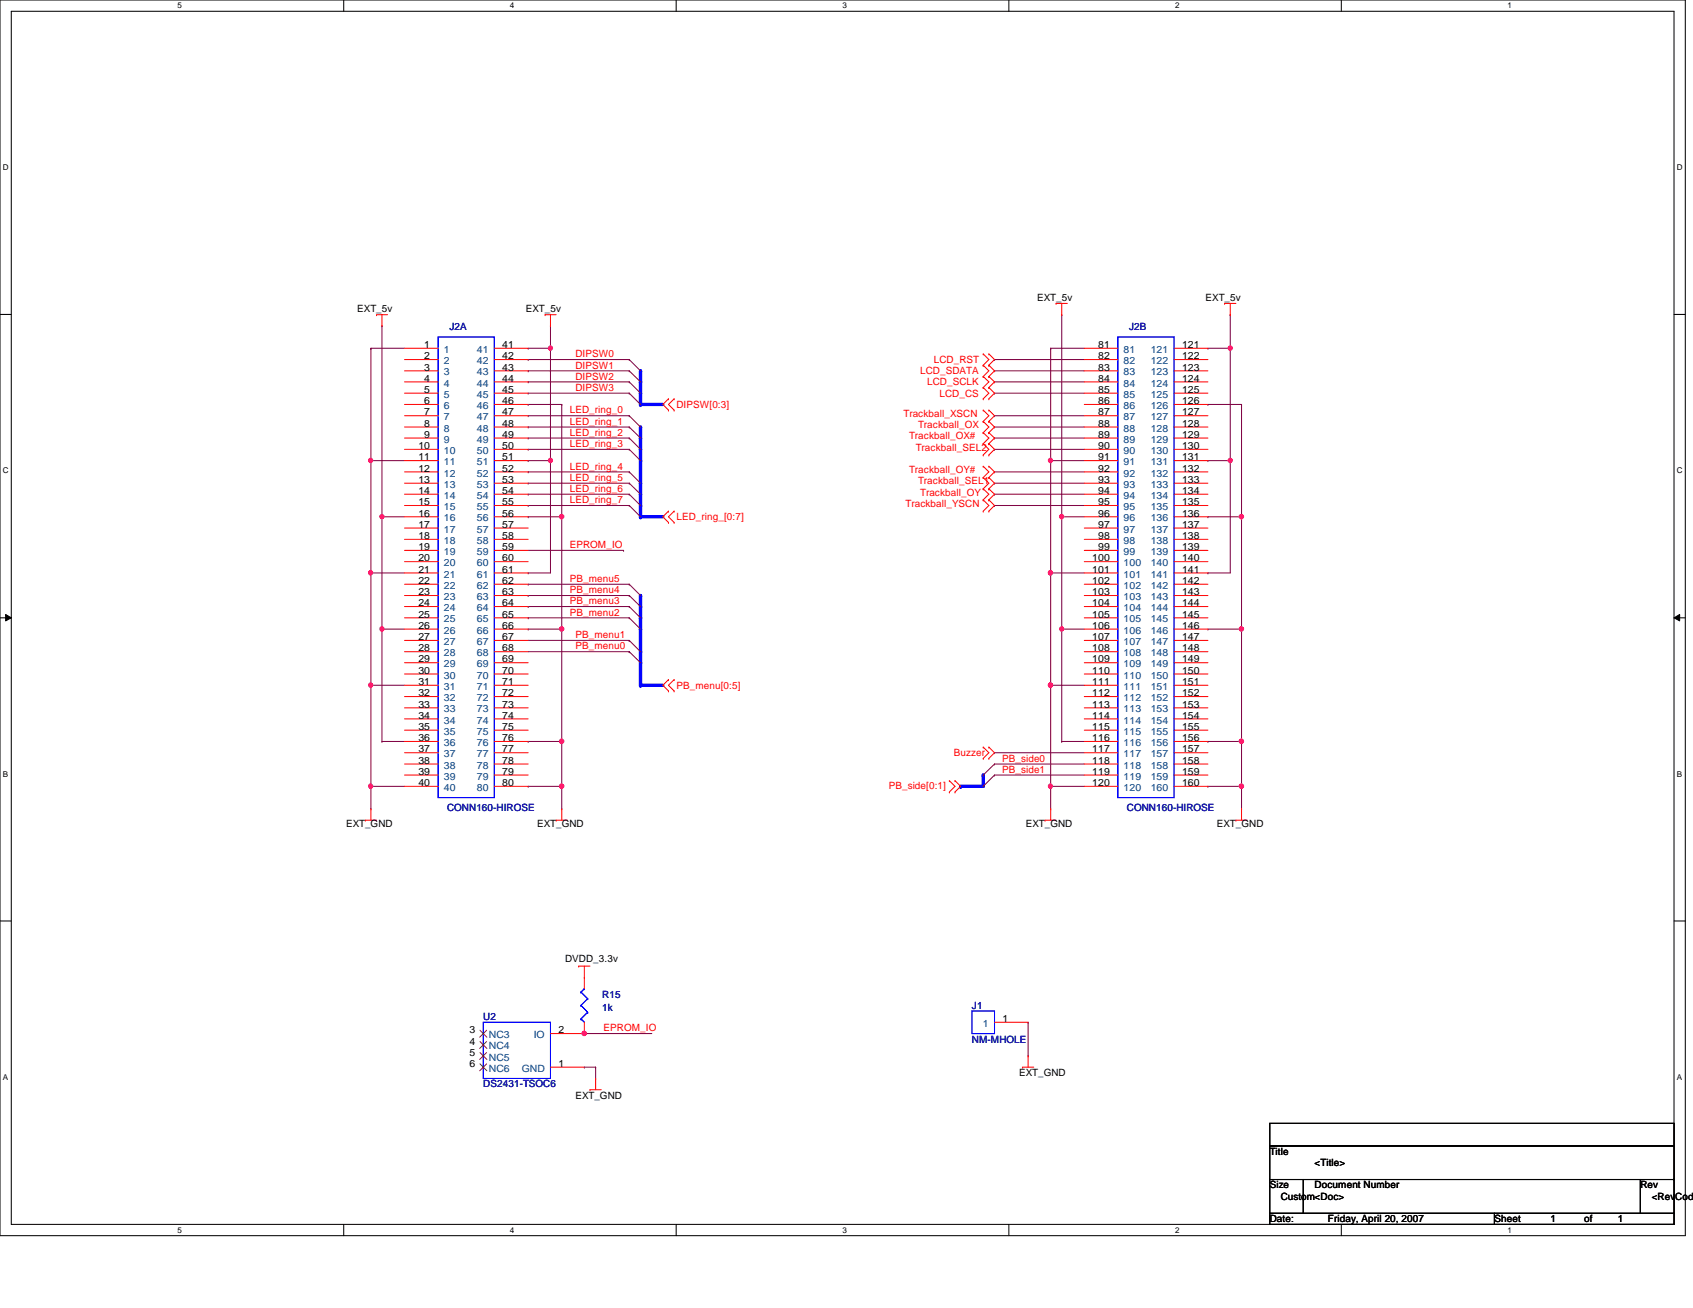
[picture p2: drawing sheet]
<svg xmlns="http://www.w3.org/2000/svg" width="279mm" height="216mm" viewBox="0 0 279 216" stroke-linecap="round" stroke-linejoin="round" font-family="sans-serif">
<path d="M0 0h278.1v204h-278.1zM1.9 1.9h274.4v200.2h-274.4z" fill="none" stroke="#000" stroke-width=".17"/>
<g fill="#fff">
<path d="M29.3 .2h.7v1.5h-.7z"/>
<path d="M29.3 202.3h.7v1.5h-.7z"/>
</g>
<path d="M56.7 0v1.9M56.7 202.1v1.9" fill="none" stroke="#000" stroke-width=".17"/>
<g fill="#fff">
<path d="M84.2 .2h.7v1.5h-.7z"/>
<path d="M84.2 202.3h.7v1.5h-.7z"/>
</g>
<path d="M111.6 0v1.9M111.6 202.1v1.9" fill="none" stroke="#000" stroke-width=".17"/>
<g fill="#fff">
<path d="M139 .2h.7v1.5h-.7z"/>
<path d="M139 202.3h.7v1.5h-.7z"/>
</g>
<path d="M166.5 0v1.9M166.5 202.1v1.9" fill="none" stroke="#000" stroke-width=".17"/>
<g fill="#fff">
<path d="M193.9 .2h.7v1.5h-.7z"/>
<path d="M193.9 202.3h.7v1.5h-.7z"/>
</g>
<path d="M221.4 0v1.9M221.4 202.1v1.9" fill="none" stroke="#000" stroke-width=".17"/>
<g fill="#fff">
<path d="M248.8 .2h.7v1.5h-.7z"/>
<path d="M248.8 202.3h.7v1.5h-.7z"/>
<path d="M.5 26.9h.9v1.5h-.9z"/>
<path d="M276.7 26.9h1v1.5h-1z"/>
<path d="M.5 76.9h.9v1.5h-.9z"/>
<path d="M276.7 76.9h1v1.5h-1z"/>
</g>
<path d="M0 51.9h1.9M276.3 51.9h1.8" fill="none" stroke="#000" stroke-width=".17"/>
<g fill="#fff">
<path d="M.5 127h.8v1.5h-.8z"/>
<path d="M276.7 127h.9v1.5h-.9z"/>
</g>
<path d="M0 102h1.9M.9 101.4l1 .6-1 .5zM276.3 102l.9-.6v1.1zM276.3 102h1.8" fill="none" stroke="#000" stroke-width=".17"/>
<path d="M.9 101.4l1 .6-1 .5zM276.3 102l.9-.6v1.1z" fill="#000"/>
<g fill="#fff">
<path d="M.5 177h.8v1.5h-.8z"/>
<path d="M276.7 177h.9v1.5h-.9z"/>
</g>
<path d="M0 152h1.9M276.3 152h1.8" fill="none" stroke="#000" stroke-width=".17"/>
<path d="M199.3 57.5h.1M199.3 57.5h3.7M199.3 76h.1M199.3 76h3.7M203 76h.1M203 76v18.6h-3.7M199.3 94.6h.1" fill="none" stroke="#800040" stroke-width=".17"/>
<circle cx="203" cy="76" r=".35" fill="#f0f"/>
<circle cx="203" cy="76" r=".35" fill="none" stroke="#f0f" stroke-width=".17"/>
<path d="M203 57.5h.1M203 51.9h.1M203 51.9v24.1" fill="none" stroke="#800040" stroke-width=".17"/>
<circle cx="203" cy="57.5" r=".35" fill="#f0f"/>
<circle cx="203" cy="57.5" r=".35" fill="none" stroke="#f0f" stroke-width=".17"/>
<g fill="none" stroke="#800040" stroke-width=".17">
<path d="M199.3 66.8h.1M199.3 66.8h5.6M204.9 66.8h.1M204.9 66.8v37h-5.6M199.3 85.3h.1M199.3 85.3h5.6M204.9 85.3h.1M199.3 103.8h.1M199.3 122.4h.1M199.3 129.8h.1M199.3 122.4h5.6M199.3 129.8h5.6"/>
<path d="M204.9 129.8h.1M204.9 129.8v3.7"/>
</g>
<circle cx="204.9" cy="103.8" r=".37" fill="#f0f"/>
<circle cx="204.9" cy="103.8" r=".37" fill="none" stroke="#f0f" stroke-width=".17"/>
<circle cx="204.9" cy="85.3" r=".37" fill="#f0f"/>
<circle cx="204.9" cy="85.3" r=".37" fill="none" stroke="#f0f" stroke-width=".17"/>
<path d="M204.9 103.8h.1M204.9 103.8v26M204.9 122.4h.1" fill="none" stroke="#800040" stroke-width=".17"/>
<circle cx="204.9" cy="129.8" r=".37" fill="#f0f"/>
<circle cx="204.9" cy="129.8" r=".37" fill="none" stroke="#f0f" stroke-width=".17"/>
<circle cx="204.9" cy="122.4" r=".37" fill="#f0f"/>
<circle cx="204.9" cy="122.4" r=".37" fill="none" stroke="#f0f" stroke-width=".17"/>
<path d="M173.4 57.5h.1M173.4 57.5h5.5M173.4 76h.1M173.4 76h5.5M173.4 76v18.6M173.4 94.6h.1M173.4 94.6h5.5M173.4 113.1h.1M173.4 113.1h5.5M173.4 129.8h.1M173.4 129.8h5.5" fill="none" stroke="#800040" stroke-width=".17"/>
<circle cx="173.3" cy="94.5" r=".35" fill="#f0f"/>
<circle cx="173.3" cy="94.5" r=".35" fill="none" stroke="#f0f" stroke-width=".17"/>
<circle cx="173.3" cy="76" r=".35" fill="#f0f"/>
<circle cx="173.3" cy="76" r=".35" fill="none" stroke="#f0f" stroke-width=".17"/>
<path d="M173.4 94.6h.1M173.4 94.6v18.5" fill="none" stroke="#800040" stroke-width=".17"/>
<circle cx="173.3" cy="113.1" r=".35" fill="#f0f"/>
<circle cx="173.3" cy="113.1" r=".35" fill="none" stroke="#f0f" stroke-width=".17"/>
<circle cx="173.3" cy="94.5" r=".35" fill="#f0f"/>
<circle cx="173.3" cy="94.5" r=".35" fill="none" stroke="#f0f" stroke-width=".17"/>
<path d="M173.4 129.8h.1M173.4 129.8v3.7" fill="none" stroke="#800040" stroke-width=".17"/>
<circle cx="173.3" cy="129.8" r=".35" fill="#f0f"/>
<circle cx="173.3" cy="129.8" r=".35" fill="none" stroke="#f0f" stroke-width=".17"/>
<path d="M175.2 85.3h.1M175.2 85.3h3.7M175.2 85.3v37.1M175.2 103.8h.1M175.2 103.8h3.7M175.2 122.4h.1M175.2 122.4h3.7" fill="none" stroke="#800040" stroke-width=".17"/>
<circle cx="175.2" cy="103.8" r=".35" fill="#f0f"/>
<circle cx="175.2" cy="103.8" r=".35" fill="none" stroke="#f0f" stroke-width=".17"/>
<circle cx="175.2" cy="85.3" r=".35" fill="#f0f"/>
<circle cx="175.2" cy="85.3" r=".35" fill="none" stroke="#f0f" stroke-width=".17"/>
<path d="M87.2 57.5h.1M87.2 57.5h3.6M175.2 51.9h.1M175.2 51.9v33.4M87.2 76h.1M87.2 76h3.6M90.8 76h.1M90.8 76v18.6h-3.6M87.2 94.6h.1" fill="none" stroke="#800040" stroke-width=".17"/>
<circle cx="90.8" cy="76" r=".35" fill="#f0f"/>
<circle cx="90.8" cy="76" r=".35" fill="none" stroke="#f0f" stroke-width=".17"/>
<path d="M90.8 57.5h.1M90.8 53.8h.1M90.8 53.8v22.2" fill="none" stroke="#800040" stroke-width=".17"/>
<circle cx="90.8" cy="57.5" r=".35" fill="#f0f"/>
<circle cx="90.8" cy="57.5" r=".35" fill="none" stroke="#f0f" stroke-width=".17"/>
<path d="M87.2 66.8h.1M87.2 66.8h5.5M92.7 66.8h.1M92.7 66.8v37h-5.5M87.2 85.3h.1M87.2 85.3h5.5M92.7 85.3h.1M87.2 103.8h.1M87.2 122.4h.1M87.2 122.4h5.5" fill="none" stroke="#800040" stroke-width=".17"/>
<circle cx="92.7" cy="103.8" r=".37" fill="#f0f"/>
<circle cx="92.7" cy="103.8" r=".37" fill="none" stroke="#f0f" stroke-width=".17"/>
<circle cx="92.7" cy="85.3" r=".37" fill="#f0f"/>
<circle cx="92.7" cy="85.3" r=".37" fill="none" stroke="#f0f" stroke-width=".17"/>
<path d="M92.7 103.8h.1M92.7 103.8v29.7M87.2 129.8h.1M87.2 129.8h5.5M92.7 129.8h.1M92.7 122.4h.1" fill="none" stroke="#800040" stroke-width=".17"/>
<circle cx="92.7" cy="129.8" r=".37" fill="#f0f"/>
<circle cx="92.7" cy="129.8" r=".37" fill="none" stroke="#f0f" stroke-width=".17"/>
<circle cx="92.7" cy="122.4" r=".37" fill="#f0f"/>
<circle cx="92.7" cy="122.4" r=".37" fill="none" stroke="#f0f" stroke-width=".17"/>
<path d="M61.2 57.5h.1M61.2 57.5h5.6M61.2 76h.1M61.2 76h5.6M61.2 94.6h.1M61.2 94.6h5.6M61.2 113.1h.1M61.2 113.1h5.6M61.2 129.8h.1M61.2 129.8h5.6M61.2 129.8v3.7" fill="none" stroke="#800040" stroke-width=".17"/>
<circle cx="61.2" cy="129.8" r=".35" fill="#f0f"/>
<circle cx="61.2" cy="129.8" r=".35" fill="none" stroke="#f0f" stroke-width=".17"/>
<path d="M61.2 94.6h.1M61.2 94.6v18.5" fill="none" stroke="#800040" stroke-width=".17"/>
<circle cx="61.2" cy="113.1" r=".35" fill="#f0f"/>
<circle cx="61.2" cy="113.1" r=".35" fill="none" stroke="#f0f" stroke-width=".17"/>
<circle cx="61.2" cy="94.5" r=".35" fill="#f0f"/>
<circle cx="61.2" cy="94.5" r=".35" fill="none" stroke="#f0f" stroke-width=".17"/>
<path d="M61.2 76h.1M61.2 76v18.6" fill="none" stroke="#800040" stroke-width=".17"/>
<circle cx="61.2" cy="76" r=".35" fill="#f0f"/>
<circle cx="61.2" cy="76" r=".35" fill="none" stroke="#f0f" stroke-width=".17"/>
<path d="M63 85.3h.1M63 85.3h3.8M63 85.3v37.1M63 103.8h.1M63 103.8h3.8M63 122.4h.1M63 122.4h3.8" fill="none" stroke="#800040" stroke-width=".17"/>
<circle cx="63" cy="103.8" r=".35" fill="#f0f"/>
<circle cx="63" cy="103.8" r=".35" fill="none" stroke="#f0f" stroke-width=".17"/>
<circle cx="63" cy="85.3" r=".35" fill="#f0f"/>
<circle cx="63" cy="85.3" r=".35" fill="none" stroke="#f0f" stroke-width=".17"/>
<path d="M63 53.8h.1M63 53.8v31.5M173.4 57.5h.1M173.4 57.5v18.5M173.4 113.1h.1M173.4 113.1v16.7" fill="none" stroke="#800040" stroke-width=".17"/>
<circle cx="173.3" cy="113.1" r=".35" fill="#f0f"/>
<circle cx="173.3" cy="113.1" r=".35" fill="none" stroke="#f0f" stroke-width=".17"/>
<path d="M105.7 61.2v1.8" fill="none" stroke="#00f" stroke-width=".55"/>
<circle cx="105.7" cy="61.2" r=".28" fill="#00f"/>
<path d="M105.7 63v1.9" fill="none" stroke="#00f" stroke-width=".55"/>
<circle cx="105.7" cy="63" r=".28" fill="#00f"/>
<path d="M105.7 64.9v1.9" fill="none" stroke="#00f" stroke-width=".55"/>
<circle cx="105.7" cy="64.9" r=".28" fill="#00f"/>
<path d="M87.2 59.4h.1M87.2 59.4h16.6M87.2 61.2h.1M87.2 63h.1M87.2 64.9h.1M87.2 61.2h16.6M87.2 63h16.6M87.2 64.9h16.6" fill="none" stroke="#800040" stroke-width=".17"/>
<path d="M105.7 66.8h3.7" fill="none" stroke="#00f" stroke-width=".55"/>
<circle cx="105.7" cy="66.8" r=".28" fill="#00f"/>
<path d="M105.7 85.3h3.7" fill="none" stroke="#00f" stroke-width=".55"/>
<circle cx="105.7" cy="85.3" r=".28" fill="#00f"/>
<path d="M105.7 70.5v1.8" fill="none" stroke="#00f" stroke-width=".55"/>
<circle cx="105.7" cy="70.5" r=".28" fill="#00f"/>
<path d="M105.7 72.3v1.9" fill="none" stroke="#00f" stroke-width=".55"/>
<circle cx="105.7" cy="72.3" r=".28" fill="#00f"/>
<path d="M105.7 74.2v1.8" fill="none" stroke="#00f" stroke-width=".55"/>
<circle cx="105.7" cy="74.2" r=".28" fill="#00f"/>
<path d="M105.7 76v3.8" fill="none" stroke="#00f" stroke-width=".55"/>
<circle cx="105.7" cy="76" r=".28" fill="#00f"/>
<path d="M105.7 79.8v1.8" fill="none" stroke="#00f" stroke-width=".55"/>
<circle cx="105.7" cy="79.8" r=".28" fill="#00f"/>
<path d="M105.7 81.6v1.8" fill="none" stroke="#00f" stroke-width=".55"/>
<circle cx="105.7" cy="81.6" r=".28" fill="#00f"/>
<g fill="none" stroke="#800040" stroke-width=".17">
<path d="M164.1 59.4h.1M164.1 59.4h14.8M87.2 68.6h.1M87.2 70.5h.1M87.2 72.3h.1M87.2 74.2h.1M87.2 77.9h.1M87.2 79.8h.1M87.2 68.6h16.6M87.2 70.5h16.6M87.2 72.3h16.6M87.2 74.2h16.6"/>
<path d="M87.2 77.9h16.6M87.2 79.8h16.6M164.1 79.8h.1M164.1 77.9h.1M164.1 74.2h.1M164.1 72.3h.1M164.1 70.5h.1M164.1 68.6h.1M164.1 61.2h.1M164.1 63h.1M164.1 64.9h.1M164.1 68.6h14.8"/>
<path d="M164.1 70.5h14.8M164.1 72.3h14.8M164.1 74.2h14.8M164.1 77.9h14.8M164.1 79.8h14.8M164.1 61.2h14.8M164.1 63h14.8M164.1 64.9h14.8M87.2 81.6h.1M87.2 83.4h.1M87.2 81.6h16.6M87.2 83.4h16.6"/>
<path d="M164.1 83.4h.1M164.1 81.6h.1M164.1 81.6h14.8M164.1 83.4h14.8"/>
</g>
<path d="M105.7 83.4v1.9" fill="none" stroke="#00f" stroke-width=".55"/>
<circle cx="105.7" cy="83.4" r=".28" fill="#00f"/>
<path d="M164.1 126.1h.1M164.1 127.9h.1M164.1 126.1h14.8M164.1 127.9h14.8" fill="none" stroke="#800040" stroke-width=".17"/>
<path d="M162.3 127.9v1.9" fill="none" stroke="#00f" stroke-width=".55"/>
<circle cx="162.3" cy="127.9" r=".28" fill="#00f"/>
<path d="M158.5 129.8h3.8" fill="none" stroke="#00f" stroke-width=".55"/>
<circle cx="158.5" cy="129.8" r=".28" fill="#00f"/>
<path d="M61.2 57.5h.1M61.2 57.5v18.5M61.2 113.1h.1M61.2 113.1v16.7M164.1 124.2h.1M164.1 124.2h14.8M169.7 168.7h.1M169.7 168.7v5.6" fill="none" stroke="#800040" stroke-width=".17"/>
<path d="M105.7 103.8v3.8" fill="none" stroke="#00f" stroke-width=".55"/>
<circle cx="105.7" cy="103.8" r=".28" fill="#00f"/>
<path d="M105.7 107.6v1.8" fill="none" stroke="#00f" stroke-width=".55"/>
<circle cx="105.7" cy="107.6" r=".28" fill="#00f"/>
<path d="M87.2 96.4h.1M87.2 98.3h.1M87.2 96.4h16.6M87.2 98.3h16.6M87.2 100.1h.1M87.2 102h.1M87.2 100.1h16.6M87.2 102h16.6" fill="none" stroke="#800040" stroke-width=".17"/>
<path d="M105.7 109.4v3.7" fill="none" stroke="#00f" stroke-width=".55"/>
<circle cx="105.7" cy="109.4" r=".28" fill="#00f"/>
<path d="M105.7 98.3v1.8" fill="none" stroke="#00f" stroke-width=".55"/>
<circle cx="105.7" cy="98.3" r=".28" fill="#00f"/>
<path d="M105.7 100.1v1.9" fill="none" stroke="#00f" stroke-width=".55"/>
<circle cx="105.7" cy="100.1" r=".28" fill="#00f"/>
<path d="M105.7 113.1h3.7" fill="none" stroke="#00f" stroke-width=".55"/>
<circle cx="105.7" cy="113.1" r=".28" fill="#00f"/>
<path d="M105.7 102v1.8" fill="none" stroke="#00f" stroke-width=".55"/>
<circle cx="105.7" cy="102" r=".28" fill="#00f"/>
<path d="M87.2 90.8h15.7M102.9 90.8h.1M87.2 105.7h16.6M87.2 107.6h16.6M103.8 105.7h.1M103.8 107.6h.1M96.4 170.6h.1M96.4 170.6h11.2" fill="none" stroke="#800040" stroke-width=".17"/>
<circle cx="96.4" cy="170.6" r=".37" fill="#f0f"/>
<circle cx="96.4" cy="170.6" r=".37" fill="none" stroke="#f0f" stroke-width=".17"/>
<g fill="none" stroke="#800040" stroke-width=".17">
<path d="M103.8 59.4h.1M103.8 59.4l1.9 1.8M103.8 61.2h.1M103.8 63h.1M103.8 64.9h.1M103.8 68.6h.1M103.8 70.5h.1M103.8 72.3h.1M103.8 74.2h.1M103.8 77.9h.1M103.8 79.8h.1M103.8 61.2l1.9 1.8"/>
<path d="M103.8 63l1.9 1.9M103.8 64.9l1.9 1.9M103.8 68.6l1.9 1.9M103.8 70.5l1.9 1.8M103.8 72.3l1.9 1.9M103.8 74.2l1.9 1.8M103.8 77.9l1.9 1.9M103.8 79.8l1.9 1.8M103.8 81.6h.1M103.8 83.4h.1M103.8 96.4h.1M103.8 98.3h.1"/>
<path d="M103.8 81.6l1.9 1.8M103.8 83.4l1.9 1.9M103.8 96.4l1.9 1.9M103.8 98.3l1.9 1.8M103.8 102h.1M103.8 105.7h.1M103.8 107.6h.1M103.8 100.1h.1M103.8 102l1.9 1.8M103.8 105.7l1.9 1.9M103.8 107.6l1.9 1.8M103.8 100.1l1.9 1.9"/>
<path d="M162.3 127.9h.1M162.3 129.8h.1M164.1 126.1l-1.8 1.8M164.1 127.9l-1.8 1.9M96.4 176.1h.1M96.4 176.1h1.9M98.3 176.1h.1M98.3 176.1v1.9"/>
</g>
<g fill="none" stroke="#f00" stroke-width=".17">
<path d="M62.1 51.9h.1M62.1 51.9h1.9M63 53.8h.1M63 51.9v1.9M66.8 57.5h5.5M66.8 59.4h5.5M81.6 57.5h5.6M81.6 59.4h5.6M90 51.9h.1M90 51.9h1.8M90.8 53.8h.1M90.8 51.9v1.9"/>
<path d="M162.3 58.4h.1M162.3 58.4l.9 1-.9 .9M163.2 58.4h.1M163.2 58.4l.9 1-.9 .9M174.3 50.1h.1M174.3 50.1h1.8M175.2 51.9h.1M175.2 50.1v1.8M178.9 57.5h5.6M178.9 59.4h5.6M193.8 57.5h5.5M193.8 59.4h5.5"/>
<path d="M202.1 50.1h.1M202.1 50.1h1.9M203 51.9h.1M203 50.1v1.8M66.8 61.2h5.5M66.8 63h5.5M66.8 64.9h5.5M66.8 66.8h5.5M66.8 68.6h5.5M66.8 70.5h5.5M66.8 72.3h5.5M66.8 74.2h5.5"/>
<path d="M66.8 76h5.5M66.8 77.9h5.5M66.8 79.8h5.5M81.6 61.2h5.6M81.6 63h5.6M81.6 64.9h5.6M81.6 66.8h5.6M81.6 68.6h5.6M81.6 70.5h5.6M81.6 72.3h5.6M81.6 74.2h5.6M81.6 76h5.6"/>
<path d="M81.6 77.9h5.6M81.6 79.8h5.6M110.3 65.8h.1M110.3 67.7h.1M110.3 65.8l-.9 1 .9 .9M111.3 67.7h.1M111.3 65.8h.1M111.3 65.8l-1 1 1 .9M162.3 78.8h.1M162.3 77h.1M162.3 73.2h.1M162.3 75.1h.1"/>
<path d="M162.3 71.4h.1M162.3 69.6h.1M162.3 67.7h.1M162.3 60.3h.1M162.3 62.1h.1M162.3 64h.1M162.3 65.8h.1M162.3 78.8l.9 1-.9 .9M162.3 77l.9 .9-.9 .9M162.3 73.2l.9 1-.9 .9M162.3 71.4l.9 .9-.9 .9M162.3 69.6l.9 .9-.9 .9"/>
<path d="M162.3 67.7l.9 .9-.9 1M162.3 60.3l.9 .9-.9 .9M162.3 62.1l.9 .9-.9 1M162.3 64l.9 .9-.9 .9M163.2 78.8h.1M163.2 77h.1M163.2 75.1h.1M163.2 73.2h.1M163.2 71.4h.1M163.2 69.6h.1M163.2 67.7h.1M163.2 60.3h.1"/>
<path d="M163.2 62.1h.1M163.2 64h.1M163.2 65.8h.1M163.2 78.8l.9 1-.9 .9M163.2 77l.9 .9-.9 .9M163.2 73.2l.9 1-.9 .9M163.2 71.4l.9 .9-.9 .9M163.2 69.6l.9 .9-.9 .9M163.2 67.7l.9 .9-.9 1M163.2 60.3l.9 .9-.9 .9M163.2 62.1l.9 .9-.9 1M163.2 64l.9 .9-.9 .9"/>
<path d="M178.9 61.2h5.6M178.9 63h5.6M178.9 64.9h5.6M178.9 66.8h5.6M178.9 68.6h5.6M178.9 70.5h5.6M178.9 72.3h5.6M178.9 74.2h5.6M178.9 76h5.6M178.9 77.9h5.6M178.9 79.8h5.6M193.8 61.2h5.5"/>
<path d="M193.8 63h5.5M193.8 64.9h5.5M193.8 66.8h5.5M193.8 68.6h5.5M193.8 70.5h5.5M193.8 72.3h5.5M193.8 74.2h5.5M193.8 76h5.5M193.8 77.9h5.5M193.8 79.8h5.5M66.8 81.6h5.5M66.8 83.4h5.5"/>
<path d="M66.8 85.3h5.5M66.8 87.2h5.5M66.8 89h5.5M66.8 90.8h5.5M66.8 92.7h5.5M66.8 94.6h5.5M66.8 96.4h5.5M66.8 98.3h5.5M81.6 81.6h5.6M81.6 83.4h5.6M81.6 85.3h5.6M81.6 87.2h5.6"/>
<path d="M81.6 89h5.6M81.6 90.8h5.6M81.6 92.7h5.6M81.6 94.6h5.6M81.6 96.4h5.6M81.6 98.3h5.6M110.3 84.4h.1M110.3 86.2h.1M110.3 84.4l-.9 .9 .9 .9M111.3 86.2h.1M111.3 84.4h.1M111.3 84.4l-1 .9 1 .9"/>
<path d="M162.3 82.5h.1M162.3 84.4h.1M162.3 80.7h.1M162.3 82.5l.9 .9-.9 1M162.3 80.7l.9 .9-.9 .9M163.2 84.4h.1M163.2 82.5h.1M163.2 80.7h.1M163.2 82.5l.9 .9-.9 1M163.2 80.7l.9 .9-.9 .9M178.9 81.6h5.6M178.9 83.4h5.6"/>
<path d="M178.9 85.3h5.6M178.9 87.2h5.6M178.9 89h5.6M178.9 90.8h5.6M178.9 92.7h5.6M178.9 94.6h5.6M178.9 96.4h5.6M178.9 98.3h5.6M193.8 81.6h5.5M193.8 83.4h5.5M193.8 85.3h5.5M193.8 87.2h5.5"/>
<path d="M193.8 89h5.5M193.8 90.8h5.5M193.8 92.7h5.5M193.8 94.6h5.5M193.8 96.4h5.5M193.8 98.3h5.5M66.8 100.1h5.5M66.8 102h5.5M66.8 103.8h5.5M66.8 105.7h5.5M66.8 107.6h5.5M66.8 109.4h5.5"/>
<path d="M66.8 111.3h5.5M66.8 113.1h5.5M66.8 115h5.5M66.8 116.8h5.5M66.8 118.7h5.5M81.6 100.1h5.6M81.6 102h5.6M81.6 103.8h5.6M81.6 105.7h5.6M81.6 107.6h5.6M81.6 109.4h5.6M81.6 111.3h5.6"/>
<path d="M81.6 113.1h5.6M81.6 115h5.6M81.6 116.8h5.6M81.6 118.7h5.6M110.3 112.2h.1M110.3 114h.1M110.3 112.2l-.9 .9 .9 .9M111.3 114h.1M111.3 112.2h.1M111.3 112.2l-1 .9 1 .9M178.9 100.1h5.6M178.9 102h5.6"/>
<path d="M178.9 103.8h5.6M178.9 105.7h5.6M178.9 107.6h5.6M178.9 109.4h5.6M178.9 111.3h5.6M178.9 113.1h5.6M178.9 115h5.6M178.9 116.8h5.6M178.9 118.7h5.6M193.8 100.1h5.5M193.8 102h5.5M193.8 103.8h5.5"/>
<path d="M193.8 105.7h5.5M193.8 107.6h5.5M193.8 109.4h5.5M193.8 111.3h5.5M193.8 113.1h5.5M193.8 115h5.5M193.8 116.8h5.5M193.8 118.7h5.5M60.3 135.4h.1M60.3 135.4h1.8M61.2 133.5h.1M61.2 133.5v1.9"/>
<path d="M66.8 120.5h5.5M66.8 122.4h5.5M66.8 124.2h5.5M66.8 126.1h5.5M66.8 127.9h5.5M66.8 129.8h5.5M81.6 120.5h5.6M81.6 122.4h5.6M81.6 124.2h5.6M81.6 126.1h5.6M81.6 127.9h5.6M81.6 129.8h5.6"/>
<path d="M91.8 135.4h.1M91.8 135.4h1.8M92.7 133.5h.1M92.7 133.5v1.9M156.7 128.9h.1M156.7 130.7h.1M156.7 128.9l.9 .9-.9 .9M157.6 130.7h.1M157.6 128.9h.1M157.6 128.9l.9 .9-.9 .9M162.3 125.2h.1M162.3 123.3h.1"/>
<path d="M162.3 123.3l.9 .9-.9 1M163.2 123.3h.1M163.2 125.2h.1M163.2 123.3l.9 .9-.9 1M172.5 135.4h.1M172.5 135.4h1.8M173.4 133.5h.1M173.4 133.5v1.9M178.9 120.5h5.6M178.9 122.4h5.6M178.9 124.2h5.6M178.9 126.1h5.6"/>
<path d="M178.9 127.9h5.6M178.9 129.8h5.6M193.8 120.5h5.5M193.8 122.4h5.5M193.8 124.2h5.5M193.8 126.1h5.5M193.8 127.9h5.5M193.8 129.8h5.5M204 135.4h.1M204 135.4h1.8M204.9 133.5h.1M204.9 133.5v1.9"/>
<path d="M95.5 159.5h.1M95.5 159.5h1.9M96.4 159.5v3.7M79.8 170.6h.1M79.8 172.5h.1M79.8 174.3h.1M79.8 176.1h.1M90.8 176.1h5.6M96.4 161.3h.1M96.4 168.7v1.9h-5.6M97.4 179.9h.1M97.4 179.9h1.8"/>
<path d="M98.3 178h.1M98.3 178v1.9M164.1 168.7h5.6M168.7 176.1h.1M168.7 176.1h1.9M169.7 174.3h.1M169.7 174.3v1.8"/>
</g>
<path d="M209.5 185.4h66.8v3.7h-66.8zM209.5 189.1h66.8v5.6h-66.8zM209.5 194.7h5.6v5.6h-5.6zM215.1 194.7h55.6v5.6h-55.6zM270.7 194.7h5.6v5.6h-5.6zM209.5 200.3h37.1v1.8h-37.1zM246.6 200.3h29.7v1.8h-29.7z" fill="none" stroke="#000" stroke-width=".17"/>
<g fill="none" stroke="#00f" stroke-width=".17">
<path d="M72.3 55.6h9.3v76.1h-9.3zM184.5 55.6h9.3v76.1h-9.3zM79.8 168.7h11v9.3h-11zM95.9 168.2h.1M95.9 165.9h.1M95.9 163.7h.1M95.9 168.2l.5 .5M95.9 165.9l1.1 1.2M95.9 163.7l1.1 1.1M96.4 163.2h.1M96.4 163.2l-.5 .5M97 167.1h.1"/>
<path d="M97 164.8h.1M97 167.1l-1.1 1.1M97 164.8l-1.1 1.1M160.4 166.9h3.7v3.7h-3.7z"/>
</g>
<path d="M79.2 170.1l1.1 1.1M79.2 171.9l1.1 1.2M79.2 173.7l1.1 1.2M79.2 175.6l1.1 1.1M80.3 170.1l-1.1 1.1M80.3 171.9l-1.1 1.2M80.3 173.7l-1.1 1.2M80.3 175.6l-1.1 1.1" fill="none" stroke="#804000" stroke-width=".17"/>
<circle cx="203" cy="76" r=".35" fill="#f0f"/>
<circle cx="203" cy="76" r=".35" fill="none" stroke="#f0f" stroke-width=".17"/>
<circle cx="203" cy="57.5" r=".35" fill="#f0f"/>
<circle cx="203" cy="57.5" r=".35" fill="none" stroke="#f0f" stroke-width=".17"/>
<circle cx="204.9" cy="103.8" r=".37" fill="#f0f"/>
<circle cx="204.9" cy="103.8" r=".37" fill="none" stroke="#f0f" stroke-width=".17"/>
<circle cx="204.9" cy="85.3" r=".37" fill="#f0f"/>
<circle cx="204.9" cy="85.3" r=".37" fill="none" stroke="#f0f" stroke-width=".17"/>
<circle cx="204.9" cy="129.8" r=".37" fill="#f0f"/>
<circle cx="204.9" cy="129.8" r=".37" fill="none" stroke="#f0f" stroke-width=".17"/>
<circle cx="204.9" cy="122.4" r=".37" fill="#f0f"/>
<circle cx="204.9" cy="122.4" r=".37" fill="none" stroke="#f0f" stroke-width=".17"/>
<circle cx="173.3" cy="94.5" r=".35" fill="#f0f"/>
<circle cx="173.3" cy="94.5" r=".35" fill="none" stroke="#f0f" stroke-width=".17"/>
<circle cx="173.3" cy="76" r=".35" fill="#f0f"/>
<circle cx="173.3" cy="76" r=".35" fill="none" stroke="#f0f" stroke-width=".17"/>
<circle cx="173.3" cy="113.1" r=".35" fill="#f0f"/>
<circle cx="173.3" cy="113.1" r=".35" fill="none" stroke="#f0f" stroke-width=".17"/>
<circle cx="173.3" cy="94.5" r=".35" fill="#f0f"/>
<circle cx="173.3" cy="94.5" r=".35" fill="none" stroke="#f0f" stroke-width=".17"/>
<circle cx="173.3" cy="129.8" r=".35" fill="#f0f"/>
<circle cx="173.3" cy="129.8" r=".35" fill="none" stroke="#f0f" stroke-width=".17"/>
<circle cx="175.2" cy="103.8" r=".35" fill="#f0f"/>
<circle cx="175.2" cy="103.8" r=".35" fill="none" stroke="#f0f" stroke-width=".17"/>
<circle cx="175.2" cy="85.3" r=".35" fill="#f0f"/>
<circle cx="175.2" cy="85.3" r=".35" fill="none" stroke="#f0f" stroke-width=".17"/>
<circle cx="90.8" cy="76" r=".35" fill="#f0f"/>
<circle cx="90.8" cy="76" r=".35" fill="none" stroke="#f0f" stroke-width=".17"/>
<circle cx="90.8" cy="57.5" r=".35" fill="#f0f"/>
<circle cx="90.8" cy="57.5" r=".35" fill="none" stroke="#f0f" stroke-width=".17"/>
<circle cx="92.7" cy="103.8" r=".37" fill="#f0f"/>
<circle cx="92.7" cy="103.8" r=".37" fill="none" stroke="#f0f" stroke-width=".17"/>
<circle cx="92.7" cy="85.3" r=".37" fill="#f0f"/>
<circle cx="92.7" cy="85.3" r=".37" fill="none" stroke="#f0f" stroke-width=".17"/>
<circle cx="92.7" cy="129.8" r=".37" fill="#f0f"/>
<circle cx="92.7" cy="129.8" r=".37" fill="none" stroke="#f0f" stroke-width=".17"/>
<circle cx="92.7" cy="122.4" r=".37" fill="#f0f"/>
<circle cx="92.7" cy="122.4" r=".37" fill="none" stroke="#f0f" stroke-width=".17"/>
<circle cx="61.2" cy="129.8" r=".35" fill="#f0f"/>
<circle cx="61.2" cy="129.8" r=".35" fill="none" stroke="#f0f" stroke-width=".17"/>
<circle cx="61.2" cy="113.1" r=".35" fill="#f0f"/>
<circle cx="61.2" cy="113.1" r=".35" fill="none" stroke="#f0f" stroke-width=".17"/>
<circle cx="61.2" cy="94.5" r=".35" fill="#f0f"/>
<circle cx="61.2" cy="94.5" r=".35" fill="none" stroke="#f0f" stroke-width=".17"/>
<circle cx="61.2" cy="76" r=".35" fill="#f0f"/>
<circle cx="61.2" cy="76" r=".35" fill="none" stroke="#f0f" stroke-width=".17"/>
<circle cx="63" cy="103.8" r=".35" fill="#f0f"/>
<circle cx="63" cy="103.8" r=".35" fill="none" stroke="#f0f" stroke-width=".17"/>
<circle cx="63" cy="85.3" r=".35" fill="#f0f"/>
<circle cx="63" cy="85.3" r=".35" fill="none" stroke="#f0f" stroke-width=".17"/>
<circle cx="173.3" cy="113.1" r=".35" fill="#f0f"/>
<circle cx="173.3" cy="113.1" r=".35" fill="none" stroke="#f0f" stroke-width=".17"/>
<circle cx="96.4" cy="170.6" r=".37" fill="#f0f"/>
<circle cx="96.4" cy="170.6" r=".37" fill="none" stroke="#f0f" stroke-width=".17"/>
<g font-size="1.7">
<text x="59" y="51.6">EXT_5v</text>
<text x="86.8" y="51.6">EXT_5v</text>
<text x="171.2" y="49.7">EXT_5v</text>
<text x="199" y="49.7">EXT_5v</text>
<text x="70" y="57.4">1</text>
<text x="70" y="59.3">2</text>
<text x="82.9" y="57.4">41</text>
<text x="82.9" y="59.3">42</text>
<text x="181.2" y="57.4">81</text>
<text x="181.2" y="59.3">82</text>
<text x="195.1" y="57.4">121</text>
<text x="195.1" y="59.3">122</text>
<text x="70" y="61.2">3</text>
<text x="70" y="63">4</text>
<text x="70" y="64.9">5</text>
<text x="82.9" y="61.2">43</text>
<text x="82.9" y="63">44</text>
<text x="82.9" y="64.9">45</text>
<text x="181.2" y="61.2">83</text>
<text x="181.2" y="63">84</text>
<text x="181.2" y="64.9">85</text>
<text x="195.1" y="61.2">123</text>
<text x="195.1" y="63">124</text>
<text x="195.1" y="64.9">125</text>
<text x="70" y="66.7">6</text>
<text x="70" y="68.6">7</text>
<text x="70" y="70.4">8</text>
<text x="82.9" y="66.7">46</text>
<text x="82.9" y="68.6">47</text>
<text x="82.9" y="70.4">48</text>
<text x="181.2" y="66.7">86</text>
<text x="181.2" y="68.6">87</text>
<text x="181.2" y="70.4">88</text>
<text x="195.1" y="66.7">126</text>
<text x="195.1" y="68.6">127</text>
<text x="195.1" y="70.4">128</text>
<text x="69" y="74.1">10</text>
<text x="69" y="76">11</text>
<text x="69" y="77.9">12</text>
<text x="70" y="72.3">9</text>
<text x="82.9" y="72.3">49</text>
<text x="82.9" y="74.1">50</text>
<text x="82.9" y="76">51</text>
<text x="82.9" y="77.9">52</text>
<text x="181.2" y="72.3">89</text>
<text x="181.2" y="74.1">90</text>
<text x="181.2" y="76">91</text>
<text x="181.2" y="77.9">92</text>
<text x="195.1" y="72.3">129</text>
<text x="195.1" y="74.1">130</text>
<text x="195.1" y="76">131</text>
<text x="195.1" y="77.9">132</text>
<text x="69" y="79.7">13</text>
<text x="69" y="81.5">14</text>
<text x="69" y="83.4">15</text>
<text x="82.9" y="79.7">53</text>
<text x="82.9" y="81.5">54</text>
<text x="82.9" y="83.4">55</text>
<text x="181.2" y="79.7">93</text>
<text x="181.2" y="81.5">94</text>
<text x="181.2" y="83.4">95</text>
<text x="195.1" y="79.7">133</text>
<text x="195.1" y="81.5">134</text>
<text x="195.1" y="83.4">135</text>
<text x="69" y="85.3">16</text>
<text x="69" y="87.1">17</text>
<text x="69" y="89">18</text>
<text x="82.9" y="85.3">56</text>
<text x="82.9" y="87.1">57</text>
<text x="82.9" y="89">58</text>
<text x="181.2" y="85.3">96</text>
<text x="181.2" y="87.1">97</text>
<text x="181.2" y="89">98</text>
<text x="195.1" y="85.3">136</text>
<text x="195.1" y="87.1">137</text>
<text x="195.1" y="89">138</text>
<text x="69" y="90.8">19</text>
<text x="69" y="92.7">20</text>
<text x="69" y="94.5">21</text>
<text x="82.9" y="90.8">59</text>
<text x="82.9" y="92.7">60</text>
<text x="82.9" y="94.5">61</text>
<text x="180.3" y="92.7">100</text>
<text x="180.3" y="94.5">101</text>
<text x="181.2" y="90.8">99</text>
<text x="195.1" y="90.8">139</text>
<text x="195.1" y="92.7">140</text>
<text x="195.1" y="94.5">141</text>
<text x="69" y="96.4">22</text>
<text x="69" y="98.3">23</text>
<text x="69" y="100.1">24</text>
<text x="69" y="101.9">25</text>
<text x="82.9" y="96.4">62</text>
<text x="82.9" y="98.3">63</text>
<text x="82.9" y="100.1">64</text>
<text x="82.9" y="101.9">65</text>
<text x="180.3" y="96.4">102</text>
<text x="180.3" y="98.3">103</text>
<text x="180.3" y="100.1">104</text>
<text x="180.3" y="101.9">105</text>
<text x="195.1" y="96.4">142</text>
<text x="195.1" y="98.3">143</text>
<text x="195.1" y="100.1">144</text>
<text x="195.1" y="101.9">145</text>
<text x="69" y="103.8">26</text>
<text x="69" y="105.7">27</text>
<text x="69" y="107.5">28</text>
<text x="82.9" y="103.8">66</text>
<text x="82.9" y="105.7">67</text>
<text x="82.9" y="107.5">68</text>
<text x="180.3" y="103.8">106</text>
<text x="180.3" y="105.7">107</text>
<text x="180.3" y="107.5">108</text>
<text x="195.1" y="103.8">146</text>
<text x="195.1" y="105.7">147</text>
<text x="195.1" y="107.5">148</text>
<text x="69" y="109.3">29</text>
<text x="69" y="111.2">30</text>
<text x="69" y="113.1">31</text>
<text x="82.9" y="109.3">69</text>
<text x="82.9" y="111.2">70</text>
<text x="82.9" y="113.1">71</text>
<text x="180.3" y="109.3">109</text>
<text x="180.3" y="111.2">110</text>
<text x="180.3" y="113.1">111</text>
<text x="195.1" y="109.3">149</text>
<text x="195.1" y="111.2">150</text>
<text x="195.1" y="113.1">151</text>
<text x="69" y="114.9">32</text>
<text x="69" y="116.8">33</text>
<text x="69" y="118.6">34</text>
<text x="82.9" y="114.9">72</text>
<text x="82.9" y="116.8">73</text>
<text x="82.9" y="118.6">74</text>
<text x="180.3" y="114.9">112</text>
<text x="180.3" y="116.8">113</text>
<text x="180.3" y="118.6">114</text>
<text x="195.1" y="114.9">152</text>
<text x="195.1" y="116.8">153</text>
<text x="195.1" y="118.6">154</text>
<text x="69" y="120.5">35</text>
<text x="69" y="122.3">36</text>
<text x="69" y="124.2">37</text>
<text x="82.9" y="120.5">75</text>
<text x="82.9" y="122.3">76</text>
<text x="82.9" y="124.2">77</text>
<text x="180.3" y="120.5">115</text>
<text x="180.3" y="122.3">116</text>
<text x="180.3" y="124.2">117</text>
<text x="195.1" y="120.5">155</text>
<text x="195.1" y="122.3">156</text>
<text x="195.1" y="124.2">157</text>
<text x="69" y="126.1">38</text>
<text x="69" y="127.9">39</text>
<text x="69" y="129.8">40</text>
<text x="82.9" y="126.1">78</text>
<text x="82.9" y="127.9">79</text>
<text x="82.9" y="129.8">80</text>
<text x="180.3" y="126.1">118</text>
<text x="180.3" y="127.9">119</text>
<text x="180.3" y="129.8">120</text>
<text x="195.1" y="126.1">158</text>
<text x="195.1" y="127.9">159</text>
<text x="195.1" y="129.8">160</text>
<text x="57.1" y="136.5">EXT_GND</text>
<text x="88.6" y="136.5">EXT_GND</text>
<text x="169.3" y="136.5">EXT_GND</text>
<text x="200.8" y="136.5">EXT_GND</text>
<text x="93.3" y="158.7">DVDD_3.3v</text>
<text x="77.5" y="170.6">3</text>
<text x="77.5" y="172.4">4</text>
<text x="92.2" y="170.6">2</text>
<text x="165.4" y="168.7">1</text>
<text x="77.5" y="174.2">5</text>
<text x="77.5" y="176.1">6</text>
<text x="92.2" y="176.1">1</text>
<text x="168.2" y="177.6">EXT_GND</text>
<text x="95" y="181.4">EXT_GND</text>
<text x="209.5" y="190.6">Title</text>
<text x="209.5" y="196.2">Size</text>
<text x="217" y="196.2">Document Number</text>
<text x="217" y="192.5">&lt;Title&gt;</text>
<text x="270.7" y="196.2">Rev</text>
<text x="209.5" y="201.8">Date:</text>
<text x="211.4" y="198">Custom&lt;Doc&gt;</text>
<text x="219.2" y="201.8">Friday, April 20, 2007</text>
<text x="246.6" y="201.8">Sheet</text>
<text x="255.9" y="201.8">1</text>
<text x="261.5" y="201.8">of</text>
<text x="267" y="201.8">1</text>
<text x="272.6" y="198">&lt;RevCode</text>
</g>
<g font-size="1.7" fill="#004080">
<text x="73.2" y="58.3">1</text>
<text x="78.7" y="58.3">41</text>
<text x="185.4" y="58.3">81</text>
<text x="189.9" y="58.3">121</text>
<text x="73.2" y="60.1">2</text>
<text x="73.2" y="62">3</text>
<text x="73.2" y="63.8">4</text>
<text x="73.2" y="65.7">5</text>
<text x="78.7" y="60.1">42</text>
<text x="78.7" y="62">43</text>
<text x="78.7" y="63.8">44</text>
<text x="78.7" y="65.7">45</text>
<text x="185.4" y="60.1">82</text>
<text x="185.4" y="62">83</text>
<text x="185.4" y="63.8">84</text>
<text x="185.4" y="65.7">85</text>
<text x="189.9" y="60.1">122</text>
<text x="189.9" y="62">123</text>
<text x="189.9" y="63.8">124</text>
<text x="189.9" y="65.7">125</text>
<text x="73.2" y="67.5">6</text>
<text x="73.2" y="69.4">7</text>
<text x="73.2" y="71.2">8</text>
<text x="78.7" y="67.5">46</text>
<text x="78.7" y="69.4">47</text>
<text x="78.7" y="71.2">48</text>
<text x="185.4" y="67.5">86</text>
<text x="185.4" y="69.4">87</text>
<text x="185.4" y="71.2">88</text>
<text x="189.9" y="67.5">126</text>
<text x="189.9" y="69.4">127</text>
<text x="189.9" y="71.2">128</text>
<text x="73.2" y="73.1">9</text>
<text x="73.2" y="74.9">10</text>
<text x="73.2" y="76.8">11</text>
<text x="78.7" y="73.1">49</text>
<text x="78.7" y="74.9">50</text>
<text x="78.7" y="76.8">51</text>
<text x="185.4" y="73.1">89</text>
<text x="185.4" y="74.9">90</text>
<text x="185.4" y="76.8">91</text>
<text x="189.9" y="73.1">129</text>
<text x="189.9" y="74.9">130</text>
<text x="189.9" y="76.8">131</text>
<text x="73.2" y="78.7">12</text>
<text x="73.2" y="80.5">13</text>
<text x="73.2" y="82.3">14</text>
<text x="78.7" y="78.7">52</text>
<text x="78.7" y="80.5">53</text>
<text x="78.7" y="82.3">54</text>
<text x="185.4" y="78.7">92</text>
<text x="185.4" y="80.5">93</text>
<text x="185.4" y="82.3">94</text>
<text x="189.9" y="78.7">132</text>
<text x="189.9" y="80.5">133</text>
<text x="189.9" y="82.3">134</text>
<text x="73.2" y="84.2">15</text>
<text x="73.2" y="86.1">16</text>
<text x="73.2" y="87.9">17</text>
<text x="73.2" y="89.8">18</text>
<text x="78.7" y="84.2">55</text>
<text x="78.7" y="86.1">56</text>
<text x="78.7" y="87.9">57</text>
<text x="78.7" y="89.8">58</text>
<text x="185.4" y="84.2">95</text>
<text x="185.4" y="86.1">96</text>
<text x="185.4" y="87.9">97</text>
<text x="185.4" y="89.8">98</text>
<text x="189.9" y="84.2">135</text>
<text x="189.9" y="86.1">136</text>
<text x="189.9" y="87.9">137</text>
<text x="189.9" y="89.8">138</text>
<text x="73.2" y="91.6">19</text>
<text x="73.2" y="93.5">20</text>
<text x="73.2" y="95.3">21</text>
<text x="78.7" y="91.6">59</text>
<text x="78.7" y="93.5">60</text>
<text x="78.7" y="95.3">61</text>
<text x="185.4" y="91.6">99</text>
<text x="185.4" y="93.5">100</text>
<text x="185.4" y="95.3">101</text>
<text x="189.9" y="91.6">139</text>
<text x="189.9" y="93.5">140</text>
<text x="189.9" y="95.3">141</text>
<text x="73.2" y="97.2">22</text>
<text x="73.2" y="99.1">23</text>
<text x="73.2" y="100.9">24</text>
<text x="78.7" y="97.2">62</text>
<text x="78.7" y="99.1">63</text>
<text x="78.7" y="100.9">64</text>
<text x="185.4" y="97.2">102</text>
<text x="185.4" y="99.1">103</text>
<text x="185.4" y="100.9">104</text>
<text x="189.9" y="97.2">142</text>
<text x="189.9" y="99.1">143</text>
<text x="189.9" y="100.9">144</text>
<text x="73.2" y="102.7">25</text>
<text x="73.2" y="104.6">26</text>
<text x="73.2" y="106.5">27</text>
<text x="78.7" y="102.7">65</text>
<text x="78.7" y="104.6">66</text>
<text x="78.7" y="106.5">67</text>
<text x="185.4" y="102.7">105</text>
<text x="185.4" y="104.6">106</text>
<text x="185.4" y="106.5">107</text>
<text x="189.9" y="102.7">145</text>
<text x="189.9" y="104.6">146</text>
<text x="189.9" y="106.5">147</text>
<text x="73.2" y="108.3">28</text>
<text x="73.2" y="110.2">29</text>
<text x="73.2" y="112">30</text>
<text x="73.2" y="113.9">31</text>
<text x="78.7" y="108.3">68</text>
<text x="78.7" y="110.2">69</text>
<text x="78.7" y="112">70</text>
<text x="78.7" y="113.9">71</text>
<text x="185.4" y="108.3">108</text>
<text x="185.4" y="110.2">109</text>
<text x="185.4" y="112">110</text>
<text x="185.4" y="113.9">111</text>
<text x="189.9" y="108.3">148</text>
<text x="189.9" y="110.2">149</text>
<text x="189.9" y="112">150</text>
<text x="189.9" y="113.9">151</text>
<text x="73.2" y="115.7">32</text>
<text x="73.2" y="117.6">33</text>
<text x="73.2" y="119.4">34</text>
<text x="78.7" y="115.7">72</text>
<text x="78.7" y="117.6">73</text>
<text x="78.7" y="119.4">74</text>
<text x="185.4" y="115.7">112</text>
<text x="185.4" y="117.6">113</text>
<text x="185.4" y="119.4">114</text>
<text x="189.9" y="115.7">152</text>
<text x="189.9" y="117.6">153</text>
<text x="189.9" y="119.4">154</text>
<text x="73.2" y="121.3">35</text>
<text x="73.2" y="123.1">36</text>
<text x="73.2" y="125">37</text>
<text x="78.7" y="121.3">75</text>
<text x="78.7" y="123.1">76</text>
<text x="78.7" y="125">77</text>
<text x="185.4" y="121.3">115</text>
<text x="185.4" y="123.1">116</text>
<text x="185.4" y="125">117</text>
<text x="189.9" y="121.3">155</text>
<text x="189.9" y="123.1">156</text>
<text x="189.9" y="125">157</text>
<text x="73.2" y="126.9">38</text>
<text x="73.2" y="128.7">39</text>
<text x="73.2" y="130.6">40</text>
<text x="78.7" y="126.9">78</text>
<text x="78.7" y="128.7">79</text>
<text x="78.7" y="130.6">80</text>
<text x="185.4" y="126.9">118</text>
<text x="185.4" y="128.7">119</text>
<text x="185.4" y="130.6">120</text>
<text x="189.9" y="126.9">158</text>
<text x="189.9" y="128.7">159</text>
<text x="189.9" y="130.6">160</text>
<text x="80.7" y="171.4">NC3</text>
<text x="80.7" y="173.2">NC4</text>
<text x="88.1" y="171.4">IO</text>
<text x="162.2" y="169.5">1</text>
<text x="80.7" y="175">NC5</text>
<text x="80.7" y="176.9">NC6</text>
<text x="86.1" y="176.9">GND</text>
</g>
<g font-size="1.7" fill="#000080">
<text x="74.2" y="54.5">J2A</text>
<text x="186.4" y="54.5">J2B</text>
<text x="73.8" y="133.9">CONN160-HIROSE</text>
<text x="186" y="133.9">CONN160-HIROSE</text>
<text x="99.4" y="164.7">R15</text>
<text x="99.4" y="166.9">1k</text>
<text x="160.4" y="166.5">J1</text>
<text x="79.8" y="168.4">U2</text>
<text x="160.4" y="172.1">NM-MHOLE</text>
<text x="79.8" y="179.5">DS2431-TSOC6</text>
</g>
<g font-size="1.7" fill="#f00">
<text x="95" y="59">DIPSW0</text>
<text x="154.1" y="59.9">LCD_RST</text>
<text x="95" y="60.8">DIPSW1</text>
<text x="95" y="62.7">DIPSW2</text>
<text x="95" y="64.5">DIPSW3</text>
<text x="151.8" y="61.8">LCD_SDATA</text>
<text x="153" y="63.6">LCD_SCLK</text>
<text x="155" y="65.4">LCD_CS</text>
<text x="94" y="68.2">LED_ring_0</text>
<text x="94" y="70.1">LED_ring_1</text>
<text x="94" y="71.9">LED_ring_2</text>
<text x="111.6" y="67.3">DIPSW[0:3]</text>
<text x="149.1" y="68.8">Trackball_XSCN</text>
<text x="151.5" y="70.7">Trackball_OX</text>
<text x="94" y="73.8">LED_ring_3</text>
<text x="94" y="77.5">LED_ring_4</text>
<text x="150" y="72.5">Trackball_OX#</text>
<text x="151.1" y="74.4">Trackball_SEL2</text>
<text x="94" y="79.4">LED_ring_5</text>
<text x="94" y="81.2">LED_ring_6</text>
<text x="94" y="83.1">LED_ring_7</text>
<text x="149.4" y="83.7">Trackball_YSCN</text>
<text x="150" y="78.1">Trackball_OY#</text>
<text x="151.5" y="79.9">Trackball_SEL1</text>
<text x="151.8" y="81.8">Trackball_OY</text>
<text x="111.6" y="85.9">LED_ring_[0:7]</text>
<text x="94" y="90.5">EPROM_IO</text>
<text x="94" y="96.1">PB_menu5</text>
<text x="94" y="99.7">PB_menu3</text>
<text x="94" y="101.6">PB_menu2</text>
<text x="94" y="97.9">PB_menu4</text>
<text x="95" y="105.3">PB_menu1</text>
<text x="95" y="107.2">PB_menu0</text>
<text x="111.6" y="113.7">PB_menu[0:5]</text>
<text x="157.4" y="124.8">Buzzer</text>
<text x="165.4" y="125.7">PB_side0</text>
<text x="146.7" y="130.2">PB_side[0:1]</text>
<text x="165.4" y="127.6">PB_side1</text>
<text x="99.6" y="170.2">EPROM_IO</text>
</g>
<g font-size="1.3">
<text x="29.3" y="1.4">5</text>
<text x="84.2" y="1.4">4</text>
<text x="139" y="1.4">3</text>
<text x="193.9" y="1.4">2</text>
<text x="248.8" y="1.4">1</text>
<text x=".5" y="28.1">D</text>
<text x="276.7" y="28.1">D</text>
<text x=".5" y="78.1">C</text>
<text x="276.7" y="78.1">C</text>
<text x=".5" y="128.2">B</text>
<text x="276.7" y="128.2">B</text>
<text x=".5" y="178.2">A</text>
<text x="276.7" y="178.2">A</text>
<text x="29.3" y="203.5">5</text>
<text x="84.2" y="203.5">4</text>
<text x="139" y="203.5">3</text>
<text x="193.9" y="203.5">2</text>
<text x="248.8" y="203.5">1</text>
</g>
</svg>
